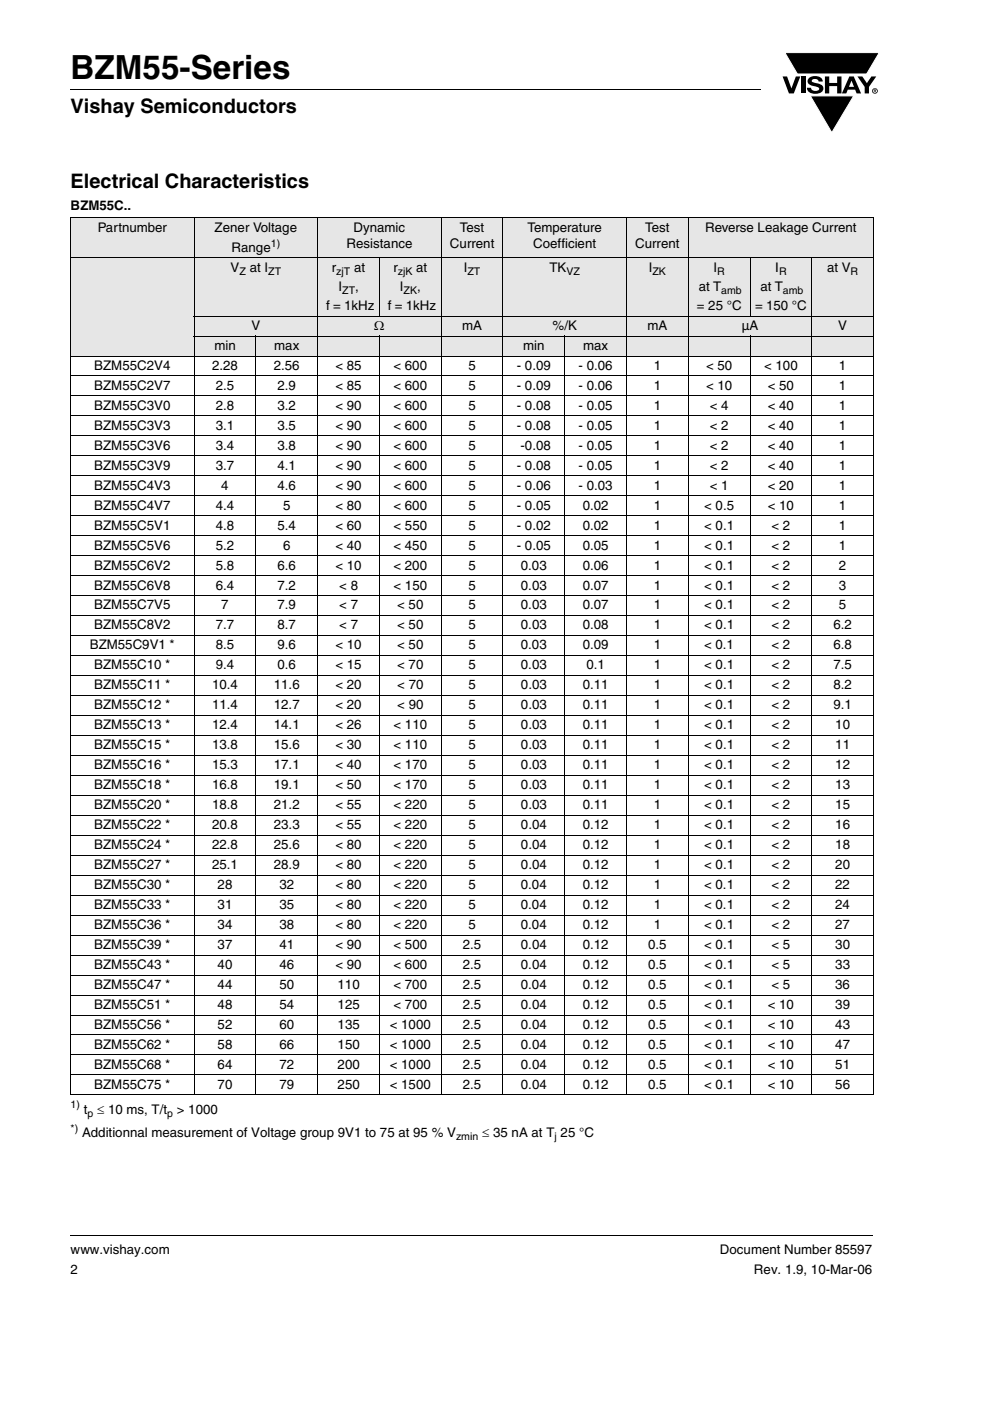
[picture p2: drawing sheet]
<svg xmlns="http://www.w3.org/2000/svg" width="210mm" height="297mm" viewBox="0 0 210 297" stroke-linecap="round" stroke-linejoin="round" font-family="sans-serif">
<path d="M14.9 261.9l.1 .2z" fill="#000"/>
<path d="M15 262h170.1" fill="none" stroke="#000" stroke-width=".21"/>
<path d="M166 11h20.8v17.3h-20.8z" fill="#fff"/>
<g fill="#000">
<path d="M14.9 18.9l.1 .2zM166 16.2h.9l1 2.5 .9-2.5h.9l-1.3 3.6h-1.1zM166.5 11.2h20l-2.7 4.5h-14.7zM169.9 16.2h.9v3.6h-.9zM171.6 16.5a2.1 2.1 0 0 1 2.8 .3l.1 .5h-.9a.79 .79 0 0 0-.7-.6 .79 .79 0 0 0-.7 .4l.2 .3 1 .3a1.08 1.08 0 0 1 1.2 1 1.08 1.08 0 0 1-1.1 1.1 1.73 1.73 0 0 1-2.4-1.2h.9a.96 .96 0 0 0 .8 .7 .96 .96 0 0 0 1-.5 1.68 1.68 0 0 0-1.6-.7 .92 .92 0 0 1-.9-.6 .92 .92 0 0 1 .3-1zM175 16.2h.9v1.4h1.7v-1.4h.9v3.6h-.9v-1.5h-1.7v1.5h-.9zM181.9 16.2h1l1 1.4 .9-1.4h1.1l-1.6 2.2v1.4h-.9v-1.4zM171.9 20.3h9.2l-4.7 7.8z"/>
<path d="M180.6 17.1l-.5 1.3h1zM180.1 16.2h1l1.5 3.6h-.9l-.3-.8h-1.6l-.3 .8h-.9z"/>
<path d="M185.5 19.1v.1h.2v-.1zM185.3 18.9l.5 .1v.1l-.1 .2 .1 .3-.3-.3-.2 .3zM185.1 19.3a.46 .46 0 0 0 .9 0 .46 .46 0 0 0-.9 0zM185 19.3a.6 .6 0 0 1 1.2 0 .6 .6 0 0 1-1.2 0z"/>
</g>
<path d="M166.5 11.2h20l-2.7 4.5h-14.7zM171.9 20.3h9.2l-4.7 7.8z" fill="none" stroke="#fff" stroke-width=".21"/>
<path d="M15 19h146.3" fill="none" stroke="#000" stroke-width=".21"/>
<g fill="#e6e6e6">
<path d="M15 46.2h26.2v8.5h-26.2z"/>
<path d="M41.2 46.2h26.2v8.5h-26.2z"/>
<path d="M67.4 46.2h26.2v8.5h-26.2z"/>
<path d="M93.6 46.2h13.1v8.5h-13.1z"/>
<path d="M106.7 46.2h26.2v8.5h-26.2z"/>
<path d="M132.9 46.2h13.1v8.5h-13.1z"/>
<path d="M146 46.2h39.3v8.5h-39.3z"/>
<path d="M15 54.7h52.4v12.3h-52.4z"/>
<path d="M67.4 54.7h13.1v12.3h-13.1z"/>
<path d="M80.5 54.7h13.1v12.3h-13.1z"/>
<path d="M93.6 54.7h13.1v12.3h-13.1z"/>
<path d="M106.7 54.7h26.2v12.3h-26.2z"/>
<path d="M132.9 54.7h13.1v12.3h-13.1z"/>
<path d="M146 54.7h13.1v12.3h-13.1z"/>
<path d="M159.1 54.7h13.1v12.3h-13.1z"/>
<path d="M172.2 54.7h13.1v12.3h-13.1z"/>
<path d="M15 67h52.4v4.2h-52.4z"/>
<path d="M67.4 67h26.2v4.2h-26.2z"/>
<path d="M93.6 67h13.1v4.2h-13.1z"/>
<path d="M106.7 67h26.2v4.2h-26.2z"/>
<path d="M132.9 67h13.1v4.2h-13.1z"/>
<path d="M146 67h26.2v4.2h-26.2z"/>
<path d="M172.2 67h13.1v4.2h-13.1z"/>
<path d="M15 71.2h39.3v4.3h-39.3z"/>
<path d="M54.3 71.2h13.1v4.3h-13.1z"/>
<path d="M67.4 71.2h52.4v4.3h-52.4z"/>
<path d="M119.8 71.2h13.1v4.3h-13.1z"/>
<path d="M132.9 71.2h52.4v4.3h-52.4z"/>
</g>
<g fill="none" stroke="#000" stroke-width=".21">
<path d="M14.9 46.2h170.5M14.9 54.7h170.5M15 46.3v185.7M41.2 46.1v186.1M67.4 46.1v186.1M80.5 54.6v12.5M93.6 46.1v186.1M106.7 46.1v186.1M132.9 46.1v186.1M146 46.1v186.1M159.1 54.6v12.5M172.2 54.6v177.6"/>
<path d="M185.3 46.3v185.7M14.9 75.5h170.5M14.9 79.7h170.5M41.1 67h144.3M41.1 71.2h144.3M54.3 71.2v161M80.5 71.2v161M119.8 71.2v161M159.1 71.2v161M14.9 83.9h170.5M14.9 88.2h170.5M14.9 92.4h170.5"/>
<path d="M14.9 96.6h170.5M14.9 100.9h170.5M14.9 105.1h170.5M14.9 109.3h170.5M14.9 113.6h170.5M14.9 117.8h170.5M14.9 122h170.5M14.9 126.3h170.5M14.9 130.5h170.5M14.9 134.7h170.5M14.9 139h170.5M14.9 143.2h170.5"/>
<path d="M14.9 147.4h170.5M14.9 151.7h170.5M14.9 155.9h170.5M14.9 160.1h170.5M14.9 164.4h170.5M14.9 168.6h170.5M14.9 172.8h170.5M14.9 177.1h170.5M14.9 181.3h170.5M14.9 185.5h170.5M14.9 189.8h170.5M14.9 194h170.5"/>
<path d="M14.9 198.3h170.5M14.9 202.5h170.5M14.9 206.7h170.5M14.9 211h170.5M14.9 215.2h170.5M14.9 219.4h170.5M14.9 223.7h170.5M14.9 227.9h170.5M14.9 232.1h170.5"/>
</g>
<text font-size="7" x="15" y="16.7">BZM55-Series</text>
<g font-size="4.2">
<text x="15" y="24">Vishay Semiconductors</text>
<text x="15" y="39.8">Electrical Characteristics</text>
</g>
<g font-size="2.8">
<text x="15" y="44.5">BZM55C..</text>
<text x="20.7" y="49.1">Partnumber</text>
<text x="45.5" y="49.1">Zener Voltage</text>
<text x="49.1" y="53.4">Range</text>
<text x="73.5" y="52.6">Resistance</text>
<text x="75" y="49.1">Dynamic</text>
<text x="95.4" y="52.6">Current</text>
<text x="97.6" y="49.1">Test</text>
<text x="111.9" y="49.1">Temperature</text>
<text x="113.1" y="52.6">Coefficient</text>
<text x="134.7" y="52.6">Current</text>
<text x="136.9" y="49.1">Test</text>
<text x="149.6" y="49.1">Reverse Leakage Current</text>
<text x="48.9" y="57.6">V</text>
<text x="53" y="57.6">at I</text>
<text x="70.4" y="57.6">r</text>
<text x="75.1" y="57.6">at</text>
<text x="83.4" y="57.6">r</text>
<text x="88.3" y="57.6">at</text>
<text x="98.4" y="57.6">I</text>
<text x="116.5" y="57.6">TK</text>
<text x="137.6" y="57.6">I</text>
<text x="151.3" y="57.6">I</text>
<text x="164.4" y="57.6">I</text>
<text x="175.4" y="57.6">at V</text>
<text x="69.2" y="65.7">f = 1kHz</text>
<text x="71.8" y="61.7">I</text>
<text x="75.3" y="61.7">,</text>
<text x="82.3" y="65.7">f = 1kHz</text>
<text x="84.8" y="61.7">I</text>
<text x="88.5" y="61.7">,</text>
<text x="147.8" y="65.7">= 25 °C</text>
<text x="148.2" y="61.7">at T</text>
<text x="160.1" y="65.7">= 150 °C</text>
<text x="161.3" y="61.7">at T</text>
<text x="53.3" y="70">V</text>
<text x="79.4" y="70">Ω</text>
<text x="98" y="70">mA</text>
<text x="117.2" y="70">%/K</text>
<text x="137.3" y="70">mA</text>
<text x="157.3" y="70">µA</text>
<text x="177.8" y="70">V</text>
<text x="45.5" y="74.2">min</text>
<text x="58.2" y="74.2">max</text>
<text x="111" y="74.2">min</text>
<text x="123.7" y="74.2">max</text>
<text x="20" y="78.4">BZM55C2V4</text>
<text x="20" y="82.7">BZM55C2V7</text>
<text x="45" y="78.4">2.28</text>
<text x="45.8" y="82.7">2.5</text>
<text x="58.1" y="78.4">2.56</text>
<text x="58.9" y="82.7">2.9</text>
<text x="71.1" y="82.7">&lt; 85</text>
<text x="71.1" y="78.4">&lt; 85</text>
<text x="83.5" y="82.7">&lt; 600</text>
<text x="83.5" y="78.4">&lt; 600</text>
<text x="99.3" y="82.7">5</text>
<text x="99.3" y="78.4">5</text>
<text x="109.6" y="82.7">- 0.09</text>
<text x="109.6" y="78.4">- 0.09</text>
<text x="122.7" y="82.7">- 0.06</text>
<text x="122.7" y="78.4">- 0.06</text>
<text x="138.7" y="82.7">1</text>
<text x="138.7" y="78.4">1</text>
<text x="149.8" y="82.7">&lt; 10</text>
<text x="149.8" y="78.4">&lt; 50</text>
<text x="162.1" y="78.4">&lt; 100</text>
<text x="162.9" y="82.7">&lt; 50</text>
<text x="177.9" y="82.7">1</text>
<text x="177.9" y="78.4">1</text>
<text x="20" y="86.9">BZM55C3V0</text>
<text x="45.8" y="86.9">2.8</text>
<text x="58.9" y="86.9">3.2</text>
<text x="71.1" y="86.9">&lt; 90</text>
<text x="83.5" y="86.9">&lt; 600</text>
<text x="99.3" y="86.9">5</text>
<text x="109.6" y="86.9">- 0.08</text>
<text x="122.7" y="86.9">- 0.05</text>
<text x="138.7" y="86.9">1</text>
<text x="150.5" y="86.9">&lt; 4</text>
<text x="162.9" y="86.9">&lt; 40</text>
<text x="177.9" y="86.9">1</text>
<text x="20" y="91.1">BZM55C3V3</text>
<text x="20" y="95.4">BZM55C3V6</text>
<text x="45.8" y="91.1">3.1</text>
<text x="45.8" y="95.4">3.4</text>
<text x="58.9" y="91.1">3.5</text>
<text x="58.9" y="95.4">3.8</text>
<text x="71.1" y="91.1">&lt; 90</text>
<text x="71.1" y="95.4">&lt; 90</text>
<text x="83.5" y="91.1">&lt; 600</text>
<text x="83.5" y="95.4">&lt; 600</text>
<text x="99.3" y="91.1">5</text>
<text x="99.3" y="95.4">5</text>
<text x="109.6" y="91.1">- 0.08</text>
<text x="110.4" y="95.4">-0.08</text>
<text x="122.7" y="91.1">- 0.05</text>
<text x="122.7" y="95.4">- 0.05</text>
<text x="138.7" y="91.1">1</text>
<text x="138.7" y="95.4">1</text>
<text x="150.5" y="91.1">&lt; 2</text>
<text x="150.5" y="95.4">&lt; 2</text>
<text x="162.9" y="91.1">&lt; 40</text>
<text x="162.9" y="95.4">&lt; 40</text>
<text x="177.9" y="91.1">1</text>
<text x="177.9" y="95.4">1</text>
<text x="20" y="99.6">BZM55C3V9</text>
<text x="45.8" y="99.6">3.7</text>
<text x="58.9" y="99.6">4.1</text>
<text x="71.1" y="99.6">&lt; 90</text>
<text x="83.5" y="99.6">&lt; 600</text>
<text x="99.3" y="99.6">5</text>
<text x="109.6" y="99.6">- 0.08</text>
<text x="122.7" y="99.6">- 0.05</text>
<text x="138.7" y="99.6">1</text>
<text x="150.5" y="99.6">&lt; 2</text>
<text x="162.9" y="99.6">&lt; 40</text>
<text x="177.9" y="99.6">1</text>
<text x="20" y="103.8">BZM55C4V3</text>
<text x="46.9" y="103.8">4</text>
<text x="58.9" y="103.8">4.6</text>
<text x="71.1" y="103.8">&lt; 90</text>
<text x="83.5" y="103.8">&lt; 600</text>
<text x="99.3" y="103.8">5</text>
<text x="109.6" y="103.8">- 0.06</text>
<text x="122.7" y="103.8">- 0.03</text>
<text x="138.7" y="103.8">1</text>
<text x="150.5" y="103.8">&lt; 1</text>
<text x="162.9" y="103.8">&lt; 20</text>
<text x="177.9" y="103.8">1</text>
<text x="20" y="108.1">BZM55C4V7</text>
<text x="20" y="112.3">BZM55C5V1</text>
<text x="45.8" y="108.1">4.4</text>
<text x="45.8" y="112.3">4.8</text>
<text x="58.9" y="112.3">5.4</text>
<text x="60" y="108.1">5</text>
<text x="71.1" y="108.1">&lt; 80</text>
<text x="71.1" y="112.3">&lt; 60</text>
<text x="83.5" y="108.1">&lt; 600</text>
<text x="83.5" y="112.3">&lt; 550</text>
<text x="99.4" y="108.1">5</text>
<text x="99.4" y="112.3">5</text>
<text x="109.6" y="108.1">- 0.05</text>
<text x="109.6" y="112.3">- 0.02</text>
<text x="123.6" y="108.1">0.02</text>
<text x="123.6" y="112.3">0.02</text>
<text x="138.7" y="108.1">1</text>
<text x="138.7" y="112.3">1</text>
<text x="149.4" y="108.1">&lt; 0.5</text>
<text x="149.4" y="112.3">&lt; 0.1</text>
<text x="162.9" y="108.1">&lt; 10</text>
<text x="163.6" y="112.3">&lt; 2</text>
<text x="177.9" y="108.1">1</text>
<text x="177.9" y="112.3">1</text>
<text x="20" y="116.5">BZM55C5V6</text>
<text x="45.8" y="116.5">5.2</text>
<text x="60" y="116.5">6</text>
<text x="71.1" y="116.5">&lt; 40</text>
<text x="83.5" y="116.5">&lt; 450</text>
<text x="99.4" y="116.5">5</text>
<text x="109.6" y="116.5">- 0.05</text>
<text x="123.6" y="116.5">0.05</text>
<text x="138.7" y="116.5">1</text>
<text x="149.4" y="116.5">&lt; 0.1</text>
<text x="163.6" y="116.5">&lt; 2</text>
<text x="177.9" y="116.5">1</text>
<text x="20" y="120.8">BZM55C6V2</text>
<text x="20" y="125">BZM55C6V8</text>
<text x="45.8" y="120.8">5.8</text>
<text x="45.8" y="125">6.4</text>
<text x="58.9" y="120.8">6.6</text>
<text x="58.9" y="125">7.2</text>
<text x="71.1" y="120.8">&lt; 10</text>
<text x="71.9" y="125">&lt; 8</text>
<text x="83.5" y="120.8">&lt; 200</text>
<text x="83.5" y="125">&lt; 150</text>
<text x="99.4" y="120.8">5</text>
<text x="99.4" y="125">5</text>
<text x="110.5" y="120.8">0.03</text>
<text x="110.5" y="125">0.03</text>
<text x="123.6" y="120.8">0.06</text>
<text x="123.6" y="125">0.07</text>
<text x="138.7" y="120.8">1</text>
<text x="138.7" y="125">1</text>
<text x="149.3" y="120.8">&lt; 0.1</text>
<text x="149.4" y="125">&lt; 0.1</text>
<text x="163.6" y="120.8">&lt; 2</text>
<text x="163.6" y="125">&lt; 2</text>
<text x="177.9" y="120.8">2</text>
<text x="177.9" y="125">3</text>
<text x="20" y="129.2">BZM55C7V5</text>
<text x="46.9" y="129.2">7</text>
<text x="58.9" y="129.2">7.9</text>
<text x="71.9" y="129.2">&lt; 7</text>
<text x="84.2" y="129.2">&lt; 50</text>
<text x="99.4" y="129.2">5</text>
<text x="110.5" y="129.2">0.03</text>
<text x="123.6" y="129.2">0.07</text>
<text x="138.7" y="129.2">1</text>
<text x="149.4" y="129.2">&lt; 0.1</text>
<text x="163.6" y="129.2">&lt; 2</text>
<text x="177.9" y="129.2">5</text>
<text x="19.1" y="137.7">BZM55C9V1 *</text>
<text x="20" y="133.5">BZM55C8V2</text>
<text x="45.8" y="137.7">8.5</text>
<text x="45.8" y="133.5">7.7</text>
<text x="58.9" y="137.7">9.6</text>
<text x="58.9" y="133.5">8.7</text>
<text x="71.1" y="137.7">&lt; 10</text>
<text x="71.9" y="133.5">&lt; 7</text>
<text x="84.2" y="137.7">&lt; 50</text>
<text x="84.2" y="133.5">&lt; 50</text>
<text x="99.3" y="137.7">5</text>
<text x="99.4" y="133.5">5</text>
<text x="110.5" y="137.7">0.03</text>
<text x="110.5" y="133.5">0.03</text>
<text x="123.6" y="137.7">0.09</text>
<text x="123.6" y="133.5">0.08</text>
<text x="138.7" y="137.7">1</text>
<text x="138.7" y="133.5">1</text>
<text x="149.3" y="137.7">&lt; 0.1</text>
<text x="149.4" y="133.5">&lt; 0.1</text>
<text x="163.6" y="137.7">&lt; 2</text>
<text x="163.6" y="133.5">&lt; 2</text>
<text x="176.8" y="137.7">6.8</text>
<text x="176.8" y="133.5">6.2</text>
<text x="20" y="141.9">BZM55C10 *</text>
<text x="45.8" y="141.9">9.4</text>
<text x="58.9" y="141.9">0.6</text>
<text x="71.1" y="141.9">&lt; 15</text>
<text x="84.2" y="141.9">&lt; 70</text>
<text x="99.4" y="141.9">5</text>
<text x="110.5" y="141.9">0.03</text>
<text x="124.4" y="141.9">0.1</text>
<text x="138.7" y="141.9">1</text>
<text x="149.4" y="141.9">&lt; 0.1</text>
<text x="163.6" y="141.9">&lt; 2</text>
<text x="176.8" y="141.9">7.5</text>
<text x="20" y="146.2">BZM55C11 *</text>
<text x="45" y="146.2">10.4</text>
<text x="58.1" y="146.2">11.6</text>
<text x="71.1" y="146.2">&lt; 20</text>
<text x="84.3" y="146.2">&lt; 70</text>
<text x="99.4" y="146.2">5</text>
<text x="110.5" y="146.2">0.03</text>
<text x="123.6" y="146.2">0.11</text>
<text x="138.7" y="146.2">1</text>
<text x="149.4" y="146.2">&lt; 0.1</text>
<text x="163.6" y="146.2">&lt; 2</text>
<text x="176.8" y="146.2">8.2</text>
<text x="20" y="150.4">BZM55C12 *</text>
<text x="20" y="154.6">BZM55C13 *</text>
<text x="45" y="150.4">11.4</text>
<text x="45" y="154.6">12.4</text>
<text x="58.1" y="150.4">12.7</text>
<text x="58.1" y="154.6">14.1</text>
<text x="71.1" y="150.4">&lt; 20</text>
<text x="71.1" y="154.6">&lt; 26</text>
<text x="83.5" y="154.6">&lt; 110</text>
<text x="84.3" y="150.4">&lt; 90</text>
<text x="99.4" y="150.4">5</text>
<text x="99.4" y="154.6">5</text>
<text x="110.5" y="150.4">0.03</text>
<text x="110.5" y="154.6">0.03</text>
<text x="123.6" y="150.4">0.11</text>
<text x="123.6" y="154.6">0.11</text>
<text x="138.7" y="150.4">1</text>
<text x="138.7" y="154.6">1</text>
<text x="149.4" y="150.4">&lt; 0.1</text>
<text x="149.4" y="154.6">&lt; 0.1</text>
<text x="163.6" y="150.4">&lt; 2</text>
<text x="163.6" y="154.6">&lt; 2</text>
<text x="176.8" y="150.4">9.1</text>
<text x="177.2" y="154.6">10</text>
<text x="20" y="158.9">BZM55C15 *</text>
<text x="45" y="158.9">13.8</text>
<text x="58.1" y="158.9">15.6</text>
<text x="71.1" y="158.9">&lt; 30</text>
<text x="83.5" y="158.9">&lt; 110</text>
<text x="99.4" y="158.9">5</text>
<text x="110.5" y="158.9">0.03</text>
<text x="123.6" y="158.9">0.11</text>
<text x="138.7" y="158.9">1</text>
<text x="149.4" y="158.9">&lt; 0.1</text>
<text x="163.6" y="158.9">&lt; 2</text>
<text x="177.2" y="158.9">11</text>
<text x="20" y="163.1">BZM55C16 *</text>
<text x="20" y="167.3">BZM55C18 *</text>
<text x="45" y="163.1">15.3</text>
<text x="45" y="167.3">16.8</text>
<text x="58.1" y="163.1">17.1</text>
<text x="58.1" y="167.3">19.1</text>
<text x="71.1" y="163.1">&lt; 40</text>
<text x="71.1" y="167.3">&lt; 50</text>
<text x="83.5" y="163.1">&lt; 170</text>
<text x="83.5" y="167.3">&lt; 170</text>
<text x="99.4" y="163.1">5</text>
<text x="99.4" y="167.3">5</text>
<text x="110.5" y="163.1">0.03</text>
<text x="110.5" y="167.3">0.03</text>
<text x="123.6" y="163.1">0.11</text>
<text x="123.6" y="167.3">0.11</text>
<text x="138.7" y="163.1">1</text>
<text x="138.7" y="167.3">1</text>
<text x="149.4" y="163.1">&lt; 0.1</text>
<text x="149.4" y="167.3">&lt; 0.1</text>
<text x="163.6" y="163.1">&lt; 2</text>
<text x="163.6" y="167.3">&lt; 2</text>
<text x="177.2" y="163.1">12</text>
<text x="177.2" y="167.3">13</text>
<text x="20" y="171.6">BZM55C20 *</text>
<text x="45" y="171.6">18.8</text>
<text x="58.1" y="171.6">21.2</text>
<text x="71.1" y="171.6">&lt; 55</text>
<text x="83.5" y="171.6">&lt; 220</text>
<text x="99.4" y="171.6">5</text>
<text x="110.5" y="171.6">0.03</text>
<text x="123.6" y="171.6">0.11</text>
<text x="138.7" y="171.6">1</text>
<text x="149.4" y="171.6">&lt; 0.1</text>
<text x="163.6" y="171.6">&lt; 2</text>
<text x="177.2" y="171.6">15</text>
<text x="20" y="175.8">BZM55C22 *</text>
<text x="45" y="175.8">20.8</text>
<text x="58.1" y="175.8">23.3</text>
<text x="71.1" y="175.8">&lt; 55</text>
<text x="83.5" y="175.8">&lt; 220</text>
<text x="99.4" y="175.8">5</text>
<text x="110.5" y="175.8">0.04</text>
<text x="123.6" y="175.8">0.12</text>
<text x="138.7" y="175.8">1</text>
<text x="149.4" y="175.8">&lt; 0.1</text>
<text x="163.6" y="175.8">&lt; 2</text>
<text x="177.2" y="175.8">16</text>
<text x="20" y="180">BZM55C24 *</text>
<text x="20" y="184.3">BZM55C27 *</text>
<text x="45" y="180">22.8</text>
<text x="45" y="184.3">25.1</text>
<text x="58.1" y="180">25.6</text>
<text x="58.1" y="184.3">28.9</text>
<text x="71.1" y="180">&lt; 80</text>
<text x="71.1" y="184.3">&lt; 80</text>
<text x="83.5" y="180">&lt; 220</text>
<text x="83.5" y="184.3">&lt; 220</text>
<text x="99.4" y="180">5</text>
<text x="99.4" y="184.3">5</text>
<text x="110.5" y="180">0.04</text>
<text x="110.5" y="184.3">0.04</text>
<text x="123.6" y="180">0.12</text>
<text x="123.6" y="184.3">0.12</text>
<text x="138.7" y="180">1</text>
<text x="138.7" y="184.3">1</text>
<text x="149.4" y="180">&lt; 0.1</text>
<text x="149.4" y="184.3">&lt; 0.1</text>
<text x="163.6" y="180">&lt; 2</text>
<text x="163.6" y="184.3">&lt; 2</text>
<text x="177.2" y="180">18</text>
<text x="177.2" y="184.3">20</text>
<text x="20" y="188.5">BZM55C30 *</text>
<text x="46.2" y="188.5">28</text>
<text x="59.3" y="188.5">32</text>
<text x="71.1" y="188.5">&lt; 80</text>
<text x="83.5" y="188.5">&lt; 220</text>
<text x="99.4" y="188.5">5</text>
<text x="110.5" y="188.5">0.04</text>
<text x="123.6" y="188.5">0.12</text>
<text x="138.7" y="188.5">1</text>
<text x="149.3" y="188.5">&lt; 0.1</text>
<text x="163.6" y="188.5">&lt; 2</text>
<text x="177.2" y="188.5">22</text>
<text x="20" y="192.7">BZM55C33 *</text>
<text x="20" y="197">BZM55C36 *</text>
<text x="46.2" y="192.7">31</text>
<text x="46.2" y="197">34</text>
<text x="59.3" y="192.7">35</text>
<text x="59.3" y="197">38</text>
<text x="71.1" y="192.7">&lt; 80</text>
<text x="71.1" y="197">&lt; 80</text>
<text x="83.5" y="192.7">&lt; 220</text>
<text x="83.5" y="197">&lt; 220</text>
<text x="99.4" y="192.7">5</text>
<text x="99.4" y="197">5</text>
<text x="110.5" y="192.7">0.04</text>
<text x="110.5" y="197">0.04</text>
<text x="123.6" y="192.7">0.12</text>
<text x="123.6" y="197">0.12</text>
<text x="138.7" y="192.7">1</text>
<text x="138.7" y="197">1</text>
<text x="149.3" y="192.7">&lt; 0.1</text>
<text x="149.3" y="197">&lt; 0.1</text>
<text x="163.6" y="192.7">&lt; 2</text>
<text x="163.6" y="197">&lt; 2</text>
<text x="177.2" y="192.7">24</text>
<text x="177.2" y="197">27</text>
<text x="20" y="201.2">BZM55C39 *</text>
<text x="46.2" y="201.2">37</text>
<text x="59.3" y="201.2">41</text>
<text x="71.1" y="201.2">&lt; 90</text>
<text x="83.5" y="201.2">&lt; 500</text>
<text x="98.2" y="201.2">2.5</text>
<text x="110.5" y="201.2">0.04</text>
<text x="123.6" y="201.2">0.12</text>
<text x="137.5" y="201.2">0.5</text>
<text x="149.4" y="201.2">&lt; 0.1</text>
<text x="163.6" y="201.2">&lt; 5</text>
<text x="177.2" y="201.2">30</text>
<text x="20" y="205.4">BZM55C43 *</text>
<text x="20" y="209.7">BZM55C47 *</text>
<text x="46.2" y="209.7">44</text>
<text x="46.2" y="205.4">40</text>
<text x="59.3" y="209.7">50</text>
<text x="59.3" y="205.4">46</text>
<text x="71.1" y="205.4">&lt; 90</text>
<text x="71.6" y="209.7">110</text>
<text x="83.5" y="209.7">&lt; 700</text>
<text x="83.5" y="205.4">&lt; 600</text>
<text x="98.2" y="209.7">2.5</text>
<text x="98.2" y="205.4">2.5</text>
<text x="110.5" y="209.7">0.04</text>
<text x="110.5" y="205.4">0.04</text>
<text x="123.6" y="209.7">0.12</text>
<text x="123.6" y="205.4">0.12</text>
<text x="137.5" y="209.7">0.5</text>
<text x="137.5" y="205.4">0.5</text>
<text x="149.4" y="209.7">&lt; 0.1</text>
<text x="149.4" y="205.4">&lt; 0.1</text>
<text x="163.6" y="209.7">&lt; 5</text>
<text x="163.6" y="205.4">&lt; 5</text>
<text x="177.2" y="209.7">36</text>
<text x="177.2" y="205.4">33</text>
<text x="20" y="213.9">BZM55C51 *</text>
<text x="46.2" y="213.9">48</text>
<text x="59.3" y="213.9">54</text>
<text x="71.6" y="213.9">125</text>
<text x="83.5" y="213.9">&lt; 700</text>
<text x="98.2" y="213.9">2.5</text>
<text x="110.5" y="213.9">0.04</text>
<text x="123.6" y="213.9">0.12</text>
<text x="137.5" y="213.9">0.5</text>
<text x="149.4" y="213.9">&lt; 0.1</text>
<text x="162.9" y="213.9">&lt; 10</text>
<text x="177.2" y="213.9">39</text>
<text x="20" y="218.1">BZM55C56 *</text>
<text x="46.2" y="218.1">52</text>
<text x="59.3" y="218.1">60</text>
<text x="71.6" y="218.1">135</text>
<text x="82.7" y="218.1">&lt; 1000</text>
<text x="98.2" y="218.1">2.5</text>
<text x="110.5" y="218.1">0.04</text>
<text x="123.6" y="218.1">0.12</text>
<text x="137.5" y="218.1">0.5</text>
<text x="149.4" y="218.1">&lt; 0.1</text>
<text x="162.9" y="218.1">&lt; 10</text>
<text x="177.2" y="218.1">43</text>
<text x="20" y="222.4">BZM55C62 *</text>
<text x="20" y="226.6">BZM55C68 *</text>
<text x="46.2" y="222.4">58</text>
<text x="46.2" y="226.6">64</text>
<text x="59.3" y="222.4">66</text>
<text x="59.3" y="226.6">72</text>
<text x="71.6" y="222.4">150</text>
<text x="71.6" y="226.6">200</text>
<text x="82.7" y="222.4">&lt; 1000</text>
<text x="82.7" y="226.6">&lt; 1000</text>
<text x="98.2" y="222.4">2.5</text>
<text x="98.2" y="226.6">2.5</text>
<text x="110.5" y="222.4">0.04</text>
<text x="110.5" y="226.6">0.04</text>
<text x="123.6" y="222.4">0.12</text>
<text x="123.6" y="226.6">0.12</text>
<text x="137.5" y="222.4">0.5</text>
<text x="137.5" y="226.6">0.5</text>
<text x="149.4" y="222.4">&lt; 0.1</text>
<text x="149.4" y="226.6">&lt; 0.1</text>
<text x="162.9" y="222.4">&lt; 10</text>
<text x="162.9" y="226.6">&lt; 10</text>
<text x="177.2" y="222.4">47</text>
<text x="177.2" y="226.6">51</text>
<text x="20" y="230.8">BZM55C75 *</text>
<text x="46.2" y="230.8">70</text>
<text x="59.3" y="230.8">79</text>
<text x="71.6" y="230.8">250</text>
<text x="82.7" y="230.8">&lt; 1500</text>
<text x="98.2" y="230.8">2.5</text>
<text x="110.5" y="230.8">0.04</text>
<text x="123.6" y="230.8">0.12</text>
<text x="137.5" y="230.8">0.5</text>
<text x="149.4" y="230.8">&lt; 0.1</text>
<text x="162.9" y="230.8">&lt; 10</text>
<text x="177.2" y="230.8">56</text>
<text x="17.8" y="236.1">t</text>
<text x="20.6" y="236.1">≤ 10 ms, T/t</text>
<text x="37.5" y="236.1">&gt; 1000</text>
<text x="17.4" y="241.1">Additionnal measurement of Voltage group 9V1 to 75 at 95 % V</text>
<text x="102.3" y="241.1">≤ 35 nA at T 25 °C</text>
<text x="15" y="265.9">www.vishay.com</text>
<text x="152.7" y="265.9">Document Number 85597</text>
<text x="15" y="270.1">2</text>
<text x="159.9" y="270.1">Rev. 1.9, 10-Mar-06</text>
</g>
<g font-size="2.2">
<text x="57.4" y="52.3">1)</text>
<text x="50.8" y="58.3">Z</text>
<text x="56.9" y="58.3">ZT</text>
<text x="71.3" y="58.3">zjT</text>
<text x="84.4" y="58.3">zjK</text>
<text x="99.1" y="58.3">ZT</text>
<text x="120.1" y="58.3">VZ</text>
<text x="138.4" y="58.3">ZK</text>
<text x="152.1" y="58.3">R</text>
<text x="165.2" y="58.3">R</text>
<text x="180.4" y="58.3">R</text>
<text x="72.6" y="62.4">ZT</text>
<text x="85.6" y="62.4">ZK</text>
<text x="153" y="62.4">amb</text>
<text x="166.1" y="62.4">amb</text>
<text x="15" y="235">1)</text>
<text x="15" y="239.9">*)</text>
<text x="18.6" y="236.8">p</text>
<text x="35.5" y="236.8">p</text>
<text x="96.7" y="241.8">zmin</text>
<text x="117.6" y="241.8">j</text>
</g>
</svg>
